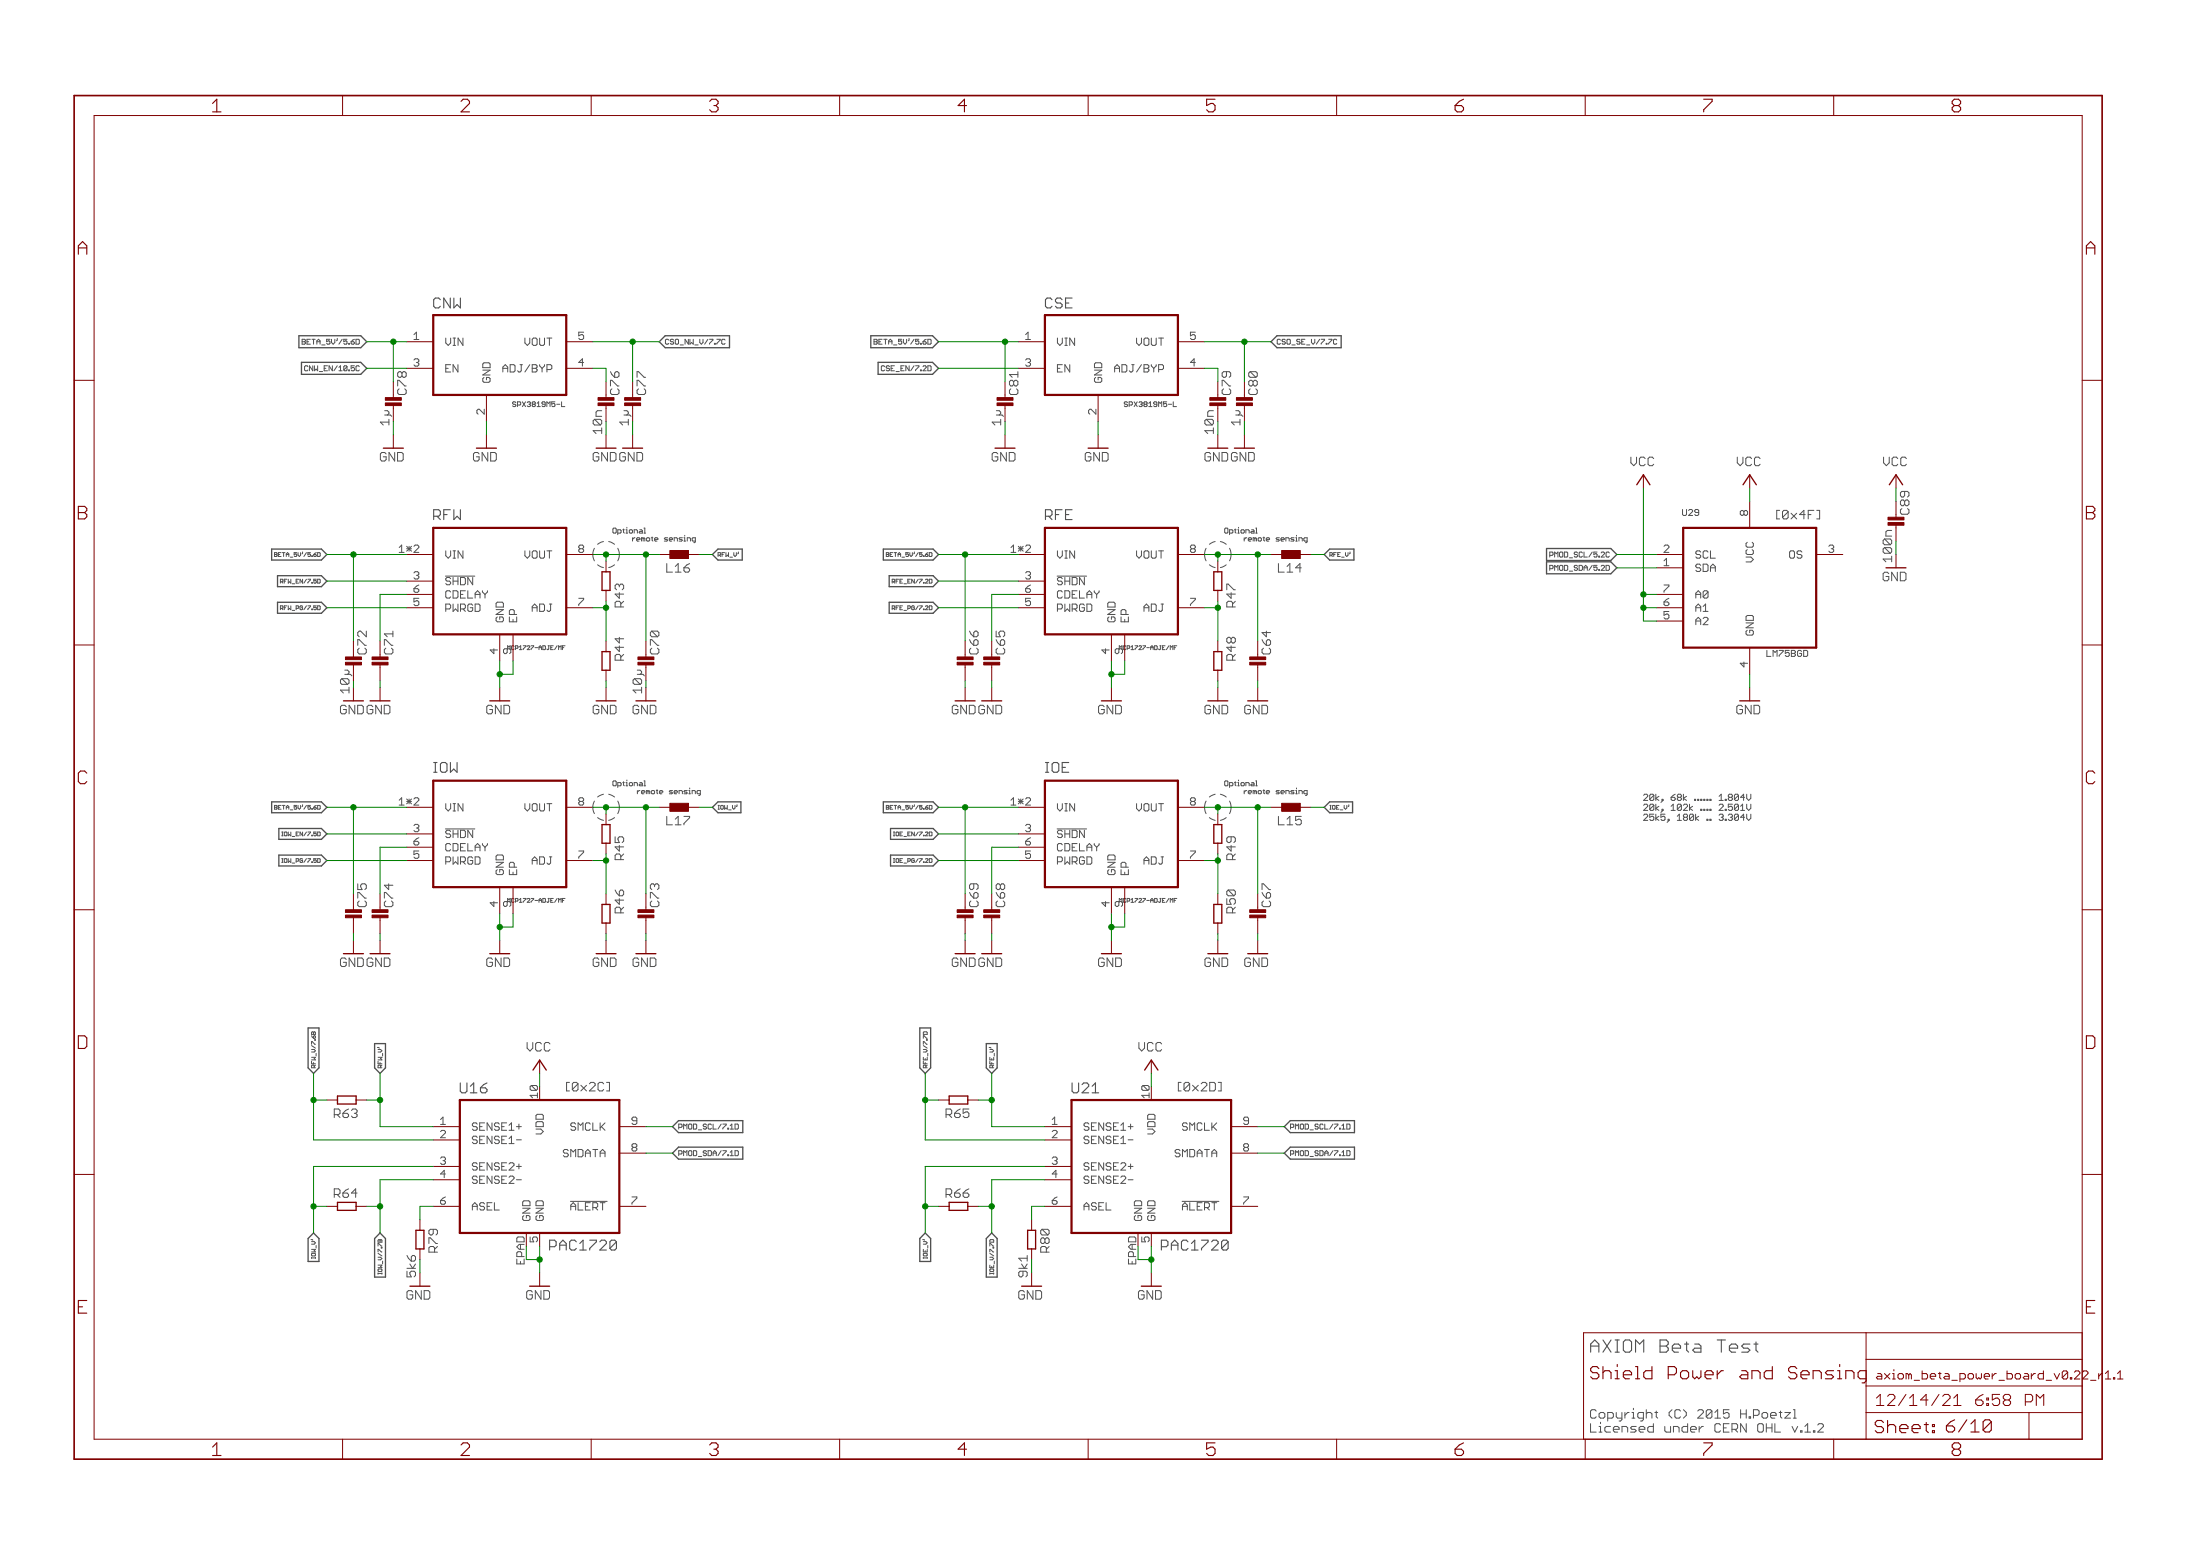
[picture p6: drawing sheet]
<svg xmlns="http://www.w3.org/2000/svg" width="420mm" height="297mm" viewBox="0 0 420 297" stroke-linecap="round" stroke-linejoin="round" font-family="sans-serif">
<g fill="none" stroke="#505050" stroke-width=".19">
<path d="M58.3 69.8l-.1 .2v.6l.1 .2M97.9 77.5l.1 .1 .5-.1M98.5 76.9l-.2-.2-.4 .2 .1 .3 .5 .1M138.3 64.8l.2 .1M138.5 65.6l-.2 .1M168.5 69.8l-.2 .2v.6l.2 .2M214.7 77.5l.2 .1h.3l.1-.1M215.3 76.9l-.1-.2h-.3l-.2 .2 .2 .3h.3l.1 .1M255.1 64.8l.2 .1M255.3 65.6l-.2 .1M85.1 110h5.6M113.5 104.7l-.3 1.2 .3 1.2"/>
<path d="M114.1 107.8l1.2 .6M115.3 103.4l-1.2 .5M116.2 103.4l1.2 .5M117.4 107.8l-1.2 .6M118 104.7l.3 1.2-.3 1.2M132.3 102.7h.5v.7l-.3 .2M132.3 103.3h.5M201.9 110h5.6M230.3 104.7l-.3 1.2 .3 1.2M231 107.8l1.1 .6M232.1 103.4l-1.1 .5M233.1 103.4l1.1 .5"/>
<path d="M234.2 107.8l-1.1 .6M234.8 104.7l.3 1.2-.3 1.2M249.2 102.7h.4v.7l-.3 .2M249.2 103.3h.4M296 106h.4M296 108.6h.4M296.4 105.4h-.4v.9M296.4 107.9h-.4v1M337.4 124.2v1.1h.8M85.1 158.2h5.6M113.5 152.9l-.3 1.2 .3 1.2M114.1 156.1l1.2 .5"/>
<path d="M115.3 151.6l-1.2 .5M116.2 151.6l1.2 .5M117.4 156.1l-1.2 .5M118 152.9l.3 1.2-.3 1.2M133.3 150.9h.5v.8l-.4 .1M133.3 151.5h.5M201.9 158.2h5.6M230.3 152.9l-.3 1.2 .3 1.2M231 156.1l1.1 .5M232.1 151.6l-1.1 .5M233.1 151.6l1.1 .5M234.2 156.1l-1.1 .5"/>
<path d="M234.8 152.9l.3 1.2-.3 1.2M249.2 150.9h.4v.8l-.3 .1M249.2 151.5h.4M313.9 151.8l.2-.2h.4l.2 .2v.2l-.8 .8h.8M313.9 153.7l.2-.2h.4l.2 .2v.2l-.8 .8h.8M313.9 155.6l.2-.2h.4l.2 .2v.2l-.8 .8h.8M315.8 151.8v.8l-.1 .2h-.4l-.2-.2M315.8 151.8l-.1-.2h-.4l-.2 .2v.8M315.8 153.7l-.1-.2h-.4l-.2 .2v.8M315.8 155.4h-.7v.6l.4-.2 .3 .2v.4l-.1 .2h-.4l-.2-.2M315.8 153.7v.8l-.1 .2h-.4l-.2-.2M315.8 151.8l-.7 .8"/>
<path d="M315.8 153.7l-.7 .8M316.2 151.6v1.2M316.2 153.5v1.2M316.2 155.4v1.2M316.8 152l-.6 .4 .6 .4M316.8 153.9l-.6 .4 .6 .4M316.8 155.8l-.6 .4 .6 .4M317.4 152.6h.2v.2h-.2zM317.4 154.5h.2v.2h-.2zM317.6 152.8l-.4 .4M317.6 154.7l-.4 .4M318 155.4h-.8v.6l.4-.2 .4 .2v.4l-.2 .2h-.4l-.2-.2"/>
<path d="M318.6 156.4h.2v.2h-.2zM318.8 156.6l-.4 .4M319.2 152.2h.5l.2 .4-.2 .2h-.3l-.2-.2zM319.2 154.7h.7M319.2 153.9l.4-.4v1.2M319.9 151.6l-.7 .6M320.3 156.6h.8M320.3 155.8l.4-.4v1.2M320.5 152.2l-.2 .2 .2 .4h.4l.2-.2-.2-.4M320.5 152.2l-.2-.2 .2-.4h.4l.2 .2-.2 .4M320.5 152.2h.4M321.1 153.7v.8l-.2 .2h-.4l-.2-.2"/>
<path d="M321.1 153.7l-.2-.2h-.4l-.2 .2v.8M321.1 153.7l-.8 .8M321.5 151.6v1.2M321.5 153.7l.2-.2h.4l.2 .2v.2l-.8 .8h.8M321.7 156l-.2-.2 .2-.4h.4l.2 .2-.2 .4M321.7 156l-.2 .2 .2 .4h.4l.2-.2-.2-.4M321.7 156h.4M322.1 152l-.6 .4 .6 .4M322.7 153.5v1.2M323.3 153.9l-.6 .4 .6 .4M323.4 155.6l-.1-.2h-.4l-.2 .2v.8M323.4 155.6v.8l-.1 .2h-.4l-.2-.2"/>
<path d="M323.4 155.6l-.7 .8M323.6 152.6h.2v.2h-.2zM323.8 155.4v1.2M324.2 152.6h.2v.2h-.2zM324.4 155.8l-.6 .4 .6 .4M324.8 152.6h.2v.2h-.2zM324.8 154.5h.2v.2h-.2zM325.4 152.6h.2v.2h-.2zM325.4 154.5h.2v.2h-.2zM326 152.6h.2v.2h-.2zM326 154.5h.2v.2h-.2zM326 156.4h.2v.2h-.2z"/>
<path d="M326.6 152.6h.2v.2h-.2zM326.6 154.5h.2v.2h-.2zM326.6 156.4h.2v.2h-.2zM328.3 152.8h.8M328.3 152l.4-.4v1.2M328.3 153.7l.2-.2h.4l.2 .2v.2l-.8 .8h.8M328.3 155.6l.2-.2h.4l.2 .2-.2 .4M328.7 156h.2M328.9 156l.2 .2-.2 .4h-.4l-.2-.2M329.5 152.6h.2v.2h-.2zM329.5 154.5h.2v.2h-.2zM329.5 156.4h.2v.2h-.2z"/>
<path d="M330.1 155.6l.2-.2h.4l.2 .2-.2 .4M330.3 152.2l-.2 .2 .2 .4h.4l.2-.2-.2-.4M330.3 152.2l-.2-.2 .2-.4h.4l.2 .2-.2 .4M330.3 152.2h.4M330.5 156h.2M330.7 156l.2 .2-.2 .4h-.4l-.2-.2M330.9 153.5h-.8v.6l.4-.2 .4 .2v.4l-.2 .2h-.4l-.2-.2M332 151.8v.8l-.2 .2h-.4l-.2-.2M332 151.8l-.2-.2h-.4l-.2 .2v.8M332 153.7l-.2-.2h-.4l-.2 .2v.8M332 155.6l-.2-.2h-.4l-.2 .2v.8M332 153.7v.8l-.2 .2h-.4l-.2-.2"/>
<path d="M332 155.6v.8l-.2 .2h-.4l-.2-.2M332 151.8l-.8 .8M332 153.7l-.8 .8M332 155.6l-.8 .8M332.4 154.7h.8M332.4 153.9l.4-.4v1.2M333.2 152.2h-.8l.6-.6v1.2M333.2 156h-.8l.6-.6v1.2M333.6 151.6v.8l.4 .4 .4-.4v-.8M333.6 153.5v.8l.4 .4 .4-.4v-.8M333.6 155.4v.8l.4 .4 .4-.4v-.8M140.9 214.6l.1 .2v.6l-.1 .1"/>
<path d="M140.9 219.7l.1 .1v.7l-.1 .1M257.7 214.6l.1 .2v.6l-.1 .1M257.7 219.7l.1 .1v.7l-.1 .1M108.9 229.3h7.1M225.8 229.3h7M347.4 271.8h.6l.2 .2v.3l-1 1.1h1"/>
</g>
<path d="M105 238h.9M105.9 236.7h-.9v1.9M221.8 238h.9M222.7 236.7h-.9v1.9" fill="none" stroke="#505050" stroke-width=".21"/>
<g fill="none" stroke="#505050" stroke-width=".25">
<path d="M57.1 64.1h11.8l1.1 1.1-1.1 1.2h-11.8zM57.6 69.2h11.3l1.1 1.1-1.1 1.2h-11.3zM125.9 65.2l1.1-1.1h12.3v2.3h-12.3zM166.3 64.1h11.8l1.1 1.1-1.1 1.2h-11.8zM167.7 69.2h10.4l1.1 1.1-1.1 1.2h-10.4zM243.9 64.1h12.2v2.3h-12.2l-1.2-1.2zM51.9 104.8h9.5l1 1.1-1 1h-9.5zM53 109.9h8.4l1 1-1 1.1h-8.4zM53 115h8.4l1 1-1 1.1h-8.4zM136.1 105.9l1-1.1h4.7v2.1h-4.7zM168.7 104.8h9.5l1 1.1-1 1h-9.5zM169.8 109.9h8.4l1 1-1 1.1h-8.4z"/>
<path d="M169.8 115h8.4l1 1-1 1.1h-8.4zM253.9 104.8h4.7v2.1h-4.7l-1-1zM295.4 104.7h12.2l1.2 1.2-1.2 1.1h-12.2zM295.4 107.3h12.2l1.2 1.1-1.2 1.1h-12.2zM51.9 153.1h9.5l1 1-1 1.1h-9.5zM53.3 158.2h8.1l1 1-1 1h-8.1zM136.1 154.1l1-1h4.4v2.1h-4.4zM168.7 153.1h9.5l1 1-1 1.1h-9.5zM170.1 158.2h8.1l1 1-1 1h-8.1zM253.9 153.1h4.4v2.1h-4.4l-1-1.1zM53.3 163.2h8.1l1 1.1-1 1h-8.1zM170.1 163.2h8.1l1 1.1-1 1h-8.1z"/>
<path d="M58.8 196.2h2.1v7.7l-1 1-1.1-1zM71.5 199.2h2.1v4.7l-1 1-1.1-1zM175.7 196.2h2v7.7l-1 1-1-1zM188.4 199.2h2v4.7l-1 1-1-1zM128.4 215.1l1.2-1.2h12.3v2.3h-12.3zM246.4 213.9h12.3v2.3h-12.3l-1.1-1.1zM59.9 235.4l1 1v4.4h-2.1v-4.4zM72.6 235.4l1 1v7.4h-2.1v-7.4zM128.4 220.1l1.2-1.1h12.3v2.3h-12.3zM176.7 235.4l1 1v4.4h-2v-4.4zM189.4 235.4l1 1v7.4h-2v-7.4zM245.3 220.1l1.1-1.1h12.3v2.3h-12.3z"/>
</g>
<g fill="none" stroke="#800000" stroke-width=".19">
<path d="M65.4 18.2v3.9M112.9 18.2v3.9M160.4 18.2v3.9M207.8 18.2v3.9M255.3 18.2v3.9M302.7 18.2v3.9M350.2 18.2v3.9M18 22.1h379.7v252.6h-379.7zM14.2 72.6h3.8M77.7 65.2h5M77.7 70.3h5M92.9 75.4v5.1"/>
<path d="M108.1 65.2h5.1M108.1 70.3h5.1M194.5 65.2h5.1M194.5 70.3h5.1M209.7 75.4v5.1M225 65.2h5M225 70.3h5M397.7 72.6h3.8M75.1 83v2.6M92.9 83v2.6M115.7 83v2.6M120.8 83v2.6"/>
<path d="M191.9 83v2.6M209.7 83v2.6M232.6 83v2.6M237.7 83v2.6M313.9 90.6v2.6M334.2 90.6v2.6M334.2 95.7v5.1M362.1 90.6v2.6M77.7 105.9h5M77.7 110.9h5M77.7 116h5M77.7 113.5h5"/>
<path d="M108.1 105.9h5.1M108.1 116h5.1M115.7 107.1v2.1M115.7 112.7v2M125.9 105.9h3M130.5 105.9h3M194.5 105.9h5.1M194.5 110.9h5.1M194.5 116h5.1M194.5 113.5h5.1M225 105.9h5M225 116h5"/>
<path d="M232.6 107.1v2.1M232.6 112.7v2M242.7 105.9h3.1M247.3 105.9h3.1M316.4 105.9h5.1M316.4 116h5.1M316.4 113.5h5.1M316.4 118.6h5.1M316.4 108.4h5.1M346.9 105.9h5M362.1 105.9v2.5M14.2 123.1h3.8"/>
<path d="M67.5 131.3v2.5M72.6 126.9v3.1M72.6 131.3v2.5M95.4 121.1v5.1M95.4 131.3v2.5M98 121.1v5.1M115.7 122.4v2M115.7 128v2M115.7 131.3v2.5M123.4 131.3v2.5M184.3 126.9v3.1M184.3 131.3v2.5"/>
<path d="M189.4 126.9v3.1M189.4 131.3v2.5M212.3 121.1v5.1M212.3 131.3v2.5M214.8 121.1v5.1M232.6 122.4v2M232.6 128v2M232.6 131.3v2.5M240.2 126.9v3.1M240.2 131.3v2.5M334.2 123.6v5.1M334.2 131.3v2.5"/>
<path d="M397.7 123.1h3.8M77.7 154.1h5M77.7 159.2h5M108.1 154.1h5.1M115.7 155.4v2M125.9 154.1h3M130.5 154.1h3M194.5 154.1h5.1M194.5 159.2h5.1M225 154.1h5M232.6 155.4v2M242.7 154.1h3.1"/>
<path d="M247.3 154.1h3.1M14.2 173.7h3.8M67.5 175.2v3M67.5 179.5v2.6M72.6 175.2v3M72.6 179.5v2.6M77.7 164.3h5M77.7 161.7h5M95.4 169.4v5M95.4 179.5v2.6M98 169.4v5M108.1 164.3h5.1"/>
<path d="M115.7 161v2M115.7 170.6v2.1M115.7 176.2v2M115.7 179.5v2.6M123.4 175.2v3M123.4 179.5v2.6M184.3 175.2v3M184.3 179.5v2.6M189.4 175.2v3M189.4 179.5v2.6M194.5 164.3h5.1M194.5 161.7h5.1"/>
<path d="M212.3 169.4v5M212.3 179.5v2.6M214.8 169.4v5M225 164.3h5M232.6 161v2M232.6 170.6v2.1M232.6 176.2v2M232.6 179.5v2.6M240.2 175.2v3M240.2 179.5v2.6M397.7 173.7h3.8M62.4 210h2.1"/>
<path d="M68 210h2M82.7 215.1h5.1M82.7 217.6h5.1M103.1 202.4v2.5M118.3 215.1h5.1M179.2 210h2.1M184.8 210h2.1M199.6 215.1h5M199.6 217.6h5M219.9 202.4v2.5M235.1 215.1h5.1M14.2 224.2h3.8"/>
<path d="M62.4 230.3h2.1M68 230.3h2M80.2 232.8v2.1M80.2 238.4v2.1M82.7 230.3h5.1M82.7 222.7h5.1M82.7 225.2h5.1M103.1 235.4v2.5M118.3 230.3h5.1M118.3 220.1h5.1M179.2 230.3h2.1M184.8 230.3h2.1"/>
<path d="M197 232.8v2.1M197 238.4v2.1M199.6 230.3h5M199.6 222.7h5M199.6 225.2h5M219.9 235.4v2.5M235.1 230.3h5.1M235.1 220.1h5.1M397.7 224.2h3.8M80.2 243v2.5M103.1 243v2.5M197 243v2.5"/>
<path d="M219.9 243v2.5M356.4 254.4v5.1h41.3M397.7 254.4h-95.3v20.3M65.4 274.7v3.9M112.9 274.7v3.9M160.4 274.7v3.9M207.8 274.7v3.9M255.3 274.7v3.9M302.7 274.7v3.9M350.2 274.7v3.9M356.4 269.7h41.3M387.5 269.7v5"/>
<path d="M397.7 264.6h-41.3v10.1"/>
</g>
<path d="M14.2 18.2h387.3v260.4h-387.3z" fill="none" stroke="#800000" stroke-width=".32"/>
<path d="M82.7 60.2h25.4v15.2h-25.4zM199.6 60.2h25.4v15.2h-25.4zM82.7 100.8h25.4v20.3h-25.4zM199.6 100.8h25.4v20.3h-25.4zM321.5 100.8h25.4v22.8h-25.4zM82.7 149h25.4v20.4h-25.4zM199.6 149h25.4v20.4h-25.4zM87.8 210h30.5v25.4h-30.5zM204.6 210h30.5v25.4h-30.5z" fill="none" stroke="#800000" stroke-width=".42"/>
<g fill="#800000" stroke="#800000" stroke-width=".19">
<path d="M114.2 76.9h3.1v.5h-3.1z"/>
<path d="M114.2 75.9h3.1v.5h-3.1z"/>
<path d="M119.3 76.9h3v.5h-3z"/>
<path d="M119.3 75.9h3v.5h-3z"/>
<path d="M73.6 76.9h3v.5h-3z"/>
<path d="M73.6 75.9h3v.5h-3z"/>
<path d="M231.1 76.9h3v.5h-3z"/>
<path d="M231.1 75.9h3v.5h-3z"/>
<path d="M236.1 76.9h3.1v.5h-3.1z"/>
<path d="M236.1 75.9h3.1v.5h-3.1z"/>
<path d="M190.4 76.9h3.1v.5h-3.1z"/>
<path d="M190.4 75.9h3.1v.5h-3.1z"/>
<path d="M121.8 126.4h3.1v.5h-3.1z"/>
<path d="M121.8 125.4h3.1v.5h-3.1z"/>
<path d="M71.1 126.4h3v.5h-3z"/>
<path d="M71.1 125.4h3v.5h-3z"/>
<path d="M66 126.4h3v.5h-3z"/>
<path d="M66 125.4h3v.5h-3z"/>
<path d="M127.9 105.1h3.6v1.5h-3.6z"/>
<path d="M121.8 174.7h3.1v.5h-3.1z"/>
<path d="M121.8 173.7h3.1v.5h-3.1z"/>
<path d="M71.1 174.7h3v.5h-3z"/>
<path d="M71.1 173.7h3v.5h-3z"/>
<path d="M66 174.7h3v.5h-3z"/>
<path d="M66 173.7h3v.5h-3z"/>
<path d="M127.9 153.4h3.6v1.5h-3.6z"/>
<path d="M238.7 126.4h3v.5h-3z"/>
<path d="M238.7 125.4h3v.5h-3z"/>
<path d="M187.9 126.4h3v.5h-3z"/>
<path d="M187.9 125.4h3v.5h-3z"/>
<path d="M182.8 126.4h3v.5h-3z"/>
<path d="M182.8 125.4h3v.5h-3z"/>
<path d="M244.8 105.1h3.5v1.5h-3.5z"/>
<path d="M238.7 174.7h3v.5h-3z"/>
<path d="M238.7 173.7h3v.5h-3z"/>
<path d="M187.9 174.7h3v.5h-3z"/>
<path d="M187.9 173.7h3v.5h-3z"/>
<path d="M182.8 174.7h3v.5h-3z"/>
<path d="M182.8 173.7h3v.5h-3z"/>
<path d="M244.8 153.4h3.5v1.5h-3.5z"/>
<path d="M360.6 99.8h3v.5h-3z"/>
<path d="M360.6 98.7h3v.6h-3z"/>
</g>
<g fill="none" stroke="#800000" stroke-width=".25">
<path d="M312.6 92.5l1.3-1.9 1.2 1.9M332.9 92.5l1.3-1.9 1.2 1.9M360.8 92.5l1.3-1.9 1.3 1.9M115 109.2h1.5v3.5h-1.5zM231.8 109.2h1.5v3.5h-1.5zM115 124.4h1.5v3.6h-1.5zM231.8 124.4h1.5v3.6h-1.5zM115 157.4h1.5v3.6h-1.5zM231.8 157.4h1.5v3.6h-1.5zM115 172.7h1.5v3.5h-1.5zM231.8 172.7h1.5v3.5h-1.5zM64.5 210.8v-1.6h3.5v1.6"/>
<path d="M101.8 204.3l1.3-1.9 1.2 1.9M181.3 210.8v-1.6h3.5v1.6M218.6 204.3l1.3-1.9 1.2 1.9M64.5 229.5v1.6h3.5v-1.6M81 234.9h-1.6v3.5h1.6M181.3 229.5v1.6h3.5v-1.6M197.8 234.9h-1.5v3.5h1.5"/>
</g>
<g fill="none" stroke="#008000" stroke-width=".19">
<path d="M70 65.2h7.7M70 70.3h7.7M75.1 65.2v7.7M113.2 65.2h12.7M113.2 70.3h2.5M120.8 65.2v7.7M179.2 65.2h15.3M179.2 70.3h15.3M191.9 65.2v7.7M230 65.2h12.7M230 70.3h2.6M237.7 65.2v7.7"/>
<path d="M75.1 80.5v2.5M92.9 80.5v2.5M120.8 80.5v2.5M191.9 80.5v2.5M209.7 80.5v2.5M237.7 80.5v2.5M313.9 93.2v25.4h2.5M334.2 93.2v2.5M62.4 105.9h15.3M62.4 116h15.3M62.4 110.9h15.3M67.5 105.9v16.5"/>
<path d="M77.7 113.5h-5.1v8.9M113.2 105.9h12.7M113.2 116h2.5M115.7 105.9v1.2M115.7 114.7v7.7M123.4 105.9v16.5M133.5 105.9h2.6M179.2 105.9h15.3M179.2 116h15.3M179.2 110.9h15.3M184.3 105.9v16.5M194.5 113.5h-5.1v8.9"/>
<path d="M230 105.9h12.7M230 116h2.6M232.6 105.9v1.2M232.6 114.7v7.7M240.2 105.9v16.5M250.4 105.9h2.5M308.8 105.9h7.6M308.8 108.4h7.6M313.9 116h2.5M313.9 113.5h2.5M72.6 130v1.3M95.4 126.2v5.1"/>
<path d="M98 126.2v2.5h-2.6M115.7 130v1.3M184.3 130v1.3M189.4 130v1.3M212.3 126.2v5.1M214.8 126.2v2.5h-2.5M232.6 130v1.3M240.2 130v1.3M334.2 128.7v2.6M62.4 154.1h15.3M62.4 159.2h15.3M67.5 154.1v16.5"/>
<path d="M113.2 154.1h12.7M115.7 154.1v1.3M123.4 154.1v16.5M133.5 154.1h2.6M179.2 154.1h15.3M179.2 159.2h15.3M184.3 154.1v16.5M230 154.1h12.7M232.6 154.1v1.3M240.2 154.1v16.5M250.4 154.1h2.5M62.4 164.3h15.3"/>
<path d="M67.5 178.2v1.3M72.6 178.2v1.3M77.7 161.7h-5.1v8.9M95.4 174.4v5.1M98 174.4v2.6h-2.6M113.2 164.3h2.5M115.7 163v7.6M115.7 178.2v1.3M123.4 178.2v1.3M179.2 164.3h15.3M184.3 178.2v1.3M189.4 178.2v1.3"/>
<path d="M194.5 161.7h-5.1v8.9M212.3 174.4v5.1M214.8 174.4v2.6h-2.5M230 164.3h2.6M232.6 163v7.6M232.6 178.2v1.3M240.2 178.2v1.3M59.9 204.9v12.7h22.8M59.9 210h2.5M70 210h2.6M72.6 204.9v10.2h10.1M103.1 204.9v2.6"/>
<path d="M123.4 215.1h5M176.7 204.9v12.7h22.9M176.7 210h2.5M186.9 210h2.5M189.4 204.9v10.2h10.2M219.9 204.9v2.6M240.2 215.1h5.1M59.9 230.3h2.5M70 230.3h2.6M82.7 222.7h-22.8v12.7M82.7 225.2h-10.1v10.2M82.7 230.3h-2.5v2.5"/>
<path d="M103.1 237.9v5.1M123.4 220.1h5M176.7 230.3h2.5M186.9 230.3h2.5M199.6 225.2h-10.2v10.2M199.6 230.3h-2.6v2.5M199.6 222.7h-22.9v12.7M219.9 237.9v5.1M240.2 220.1h5.1M100.5 240.5h2.6M217.3 240.5h2.6"/>
</g>
<g fill="#008000" stroke="#008000" stroke-width=".19">
<circle cx="120.8" cy="65.2" r=".51"/>
<circle cx="59.9" cy="210" r=".51"/>
<circle cx="72.6" cy="230.3" r=".51"/>
<circle cx="237.7" cy="65.2" r=".51"/>
<circle cx="176.7" cy="210" r=".51"/>
<circle cx="189.4" cy="230.3" r=".51"/>
<circle cx="95.4" cy="128.7" r=".51"/>
<circle cx="95.4" cy="177" r=".51"/>
<circle cx="103.1" cy="240.5" r=".51"/>
<circle cx="212.3" cy="128.7" r=".51"/>
<circle cx="212.3" cy="177" r=".51"/>
<circle cx="219.9" cy="240.5" r=".51"/>
<circle cx="75.1" cy="65.2" r=".51"/>
<circle cx="191.9" cy="65.2" r=".51"/>
<circle cx="67.5" cy="105.9" r=".51"/>
<circle cx="67.5" cy="154.1" r=".51"/>
<circle cx="184.3" cy="105.9" r=".51"/>
<circle cx="184.3" cy="154.1" r=".51"/>
<circle cx="115.7" cy="105.9" r=".51"/>
<circle cx="123.4" cy="105.9" r=".51"/>
<circle cx="115.7" cy="116" r=".51"/>
<circle cx="115.7" cy="154.1" r=".51"/>
<circle cx="123.4" cy="154.1" r=".51"/>
<circle cx="115.7" cy="164.3" r=".51"/>
<circle cx="72.6" cy="210" r=".51"/>
<circle cx="59.9" cy="230.3" r=".51"/>
<circle cx="232.6" cy="105.9" r=".51"/>
<circle cx="240.2" cy="105.9" r=".51"/>
<circle cx="232.6" cy="116" r=".51"/>
<circle cx="232.6" cy="154.1" r=".51"/>
<circle cx="240.2" cy="154.1" r=".51"/>
<circle cx="232.6" cy="164.3" r=".51"/>
<circle cx="189.4" cy="210" r=".51"/>
<circle cx="176.7" cy="230.3" r=".51"/>
<circle cx="313.9" cy="113.5" r=".51"/>
<circle cx="313.9" cy="116" r=".51"/>
</g>
<g font-size="3.7" fill="#800000">
<text x="40.5" y="21.4">1</text>
<text x="88" y="21.4">2</text>
<text x="135.5" y="21.4">3</text>
<text x="182.9" y="21.4">4</text>
<text x="230.4" y="21.4">5</text>
<text x="277.8" y="21.4">6</text>
<text x="325.3" y="21.4">7</text>
<text x="372.8" y="21.4">8</text>
<text x="14.9" y="48.6">A</text>
<text x="398.4" y="48.6">A</text>
<text x="14.9" y="99.2">B</text>
<text x="398.4" y="99.2">B</text>
<text x="14.9" y="149.7">C</text>
<text x="398.4" y="149.7">C</text>
<text x="14.9" y="200.2">D</text>
<text x="398.4" y="200.2">D</text>
<text x="14.9" y="250.8">E</text>
<text x="398.4" y="250.8">E</text>
<text x="40.5" y="277.9">1</text>
<text x="88" y="277.9">2</text>
<text x="135.5" y="277.9">3</text>
<text x="182.9" y="277.9">4</text>
<text x="230.4" y="277.9">5</text>
<text x="277.8" y="277.9">6</text>
<text x="325.3" y="277.9">7</text>
<text x="372.8" y="277.9">8</text>
</g>
<text font-size="3.6" fill="#505050" x="303.6" y="258.2">AXIOM Beta Test</text>
<g font-size="3.6" fill="#800000">
<text x="303.6" y="263.3">Shield Power and Sensing</text>
<text x="358" y="273.6">Sheet: 6/10</text>
</g>
<g font-size="3.2" fill="#800000">
<text x="358.2" y="268.4">12/14/21</text>
<text x="375.8" y="268.4">6:58 PM</text>
</g>
<g font-size="2.9" fill="#505050">
<text x="82.7" y="58.9">CNW</text>
<text x="199.5" y="58.9">CSE</text>
<text x="82.7" y="99.3">RFW</text>
<text x="199.5" y="99.3">RFE</text>
<text x="82.7" y="147.5">IOW</text>
<text x="199.5" y="147.5">IOE</text>
<text x="87.7" y="208.7">U16</text>
<text x="204.6" y="208.7">U21</text>
<text x="105.8" y="238.7">PAC1720</text>
<text x="222.6" y="238.7">PAC1720</text>
</g>
<g font-size="2.5" fill="#800000">
<text x="77.6" y="75.4" transform="rotate(-90 77.6 75.4)">C78</text>
<text x="123.3" y="75.4" transform="rotate(-90 123.3 75.4)">C77</text>
<text x="194.4" y="75.4" transform="rotate(-90 194.4 75.4)">C81</text>
<text x="240.1" y="75.4" transform="rotate(-90 240.1 75.4)">C80</text>
<text x="74.3" y="80.9" transform="rotate(-90 74.3 80.9)">1µ</text>
<text x="120" y="80.9" transform="rotate(-90 120 80.9)">1µ</text>
<text x="191.1" y="80.9" transform="rotate(-90 191.1 80.9)">1µ</text>
<text x="236.8" y="80.9" transform="rotate(-90 236.8 80.9)">1µ</text>
<text x="72.5" y="88.1">GND</text>
<text x="90.3" y="88.1">GND</text>
<text x="113.1" y="88.1">GND GND</text>
<text x="189.3" y="88.1">GND</text>
<text x="207.1" y="88.1">GND</text>
<text x="230" y="88.1">GND GND</text>
<text x="359.5" y="110.9">GND</text>
<text x="70" y="124.9" transform="rotate(-90 70 124.9)">C72</text>
<text x="75.1" y="124.9" transform="rotate(-90 75.1 124.9)">C71</text>
<text x="125.8" y="124.9" transform="rotate(-90 125.8 124.9)">C70</text>
<text x="186.8" y="124.9" transform="rotate(-90 186.8 124.9)">C66</text>
<text x="191.9" y="124.9" transform="rotate(-90 191.9 124.9)">C65</text>
<text x="242.7" y="124.9" transform="rotate(-90 242.7 124.9)">C64</text>
<text x="64.9" y="136.3">GND GND</text>
<text x="92.8" y="136.3">GND</text>
<text x="113.1" y="136.3">GND</text>
<text x="120.8" y="136.3">GND</text>
<text x="181.7" y="136.3">GND GND</text>
<text x="209.7" y="136.3">GND</text>
<text x="230" y="136.3">GND</text>
<text x="237.6" y="136.3">GND</text>
<text x="331.6" y="136.3">GND</text>
<text x="70" y="173.2" transform="rotate(-90 70 173.2)">C75</text>
<text x="75.1" y="173.2" transform="rotate(-90 75.1 173.2)">C74</text>
<text x="125.8" y="173.2" transform="rotate(-90 125.8 173.2)">C73</text>
<text x="186.8" y="173.2" transform="rotate(-90 186.8 173.2)">C69</text>
<text x="191.9" y="173.2" transform="rotate(-90 191.9 173.2)">C68</text>
<text x="242.7" y="173.2" transform="rotate(-90 242.7 173.2)">C67</text>
<text x="64.9" y="184.6">GND GND</text>
<text x="92.8" y="184.6">GND</text>
<text x="113.1" y="184.6">GND</text>
<text x="120.8" y="184.6">GND</text>
<text x="181.7" y="184.6">GND GND</text>
<text x="209.7" y="184.6">GND</text>
<text x="230" y="184.6">GND</text>
<text x="237.6" y="184.6">GND</text>
<text x="63.9" y="213.4">R63</text>
<text x="180.7" y="213.4">R65</text>
<text x="63.9" y="228.7">R64</text>
<text x="180.7" y="228.7">R66</text>
<text x="83.6" y="238.9" transform="rotate(-90 83.6 238.9)">R79</text>
<text x="200.4" y="238.9" transform="rotate(-90 200.4 238.9)">R80</text>
<text x="77.6" y="248.1">GND</text>
<text x="100.4" y="248.1">GND</text>
<text x="194.4" y="248.1">GND</text>
<text x="217.3" y="248.1">GND</text>
</g>
<g font-size="2.5" fill="#008000">
<text x="118.2" y="75.4" transform="rotate(-90 118.2 75.4)">C76</text>
<text x="235.1" y="75.4" transform="rotate(-90 235.1 75.4)">C79</text>
<text x="114.9" y="82.4" transform="rotate(-90 114.9 82.4)">10n</text>
<text x="231.8" y="82.4" transform="rotate(-90 231.8 82.4)">10n</text>
<text x="364.6" y="98.2" transform="rotate(-90 364.6 98.2)">C89</text>
<text x="361.3" y="106.8" transform="rotate(-90 361.3 106.8)">100n</text>
<text x="66.7" y="132" transform="rotate(-90 66.7 132)">10µ</text>
<text x="122.5" y="132" transform="rotate(-90 122.5 132)">10µ</text>
<text x="79.4" y="243.7" transform="rotate(-90 79.4 243.7)">5k6</text>
<text x="196.2" y="243.7" transform="rotate(-90 196.2 243.7)">9k1</text>
</g>
<g font-size="2.5" fill="#505050">
<text x="311.5" y="89">VCC</text>
<text x="331.9" y="89">VCC</text>
<text x="359.8" y="89">VCC</text>
<text x="339.2" y="99.1">[0x4F]</text>
<text x="127.4" y="109.3">L16</text>
<text x="244.2" y="109.3">L14</text>
<text x="119.1" y="115.7" transform="rotate(-90 119.1 115.7)">R43</text>
<text x="235.9" y="115.7" transform="rotate(-90 235.9 115.7)">R47</text>
<text x="119.1" y="125.9" transform="rotate(-90 119.1 125.9)">R44</text>
<text x="235.9" y="125.9" transform="rotate(-90 235.9 125.9)">R48</text>
<text x="127.4" y="157.5">L17</text>
<text x="244.2" y="157.5">L15</text>
<text x="119.1" y="164" transform="rotate(-90 119.1 164)">R45</text>
<text x="235.9" y="164" transform="rotate(-90 235.9 164)">R49</text>
<text x="119.1" y="174.1" transform="rotate(-90 119.1 174.1)">R46</text>
<text x="235.9" y="174.1" transform="rotate(-90 235.9 174.1)">R50</text>
<text x="100.7" y="200.7">VCC</text>
<text x="217.6" y="200.7">VCC</text>
<text x="108.1" y="208.3">[0x2C]</text>
<text x="224.9" y="208.3">[0x2D]</text>
<text x="303.6" y="270.8">Copyright (C) 2015 H.Poetzl</text>
<text x="303.6" y="273.5">Licensed under CERN OHL v.1.2</text>
</g>
<g font-size="2.3" fill="#800000">
<text x="358.2" y="263.3">axiom_beta_power_board_v0.22</text>
<text x="397.9" y="263.3">_r1.1</text>
</g>
<g font-size="2.1" fill="#505050">
<text x="79" y="64.9">1</text>
<text x="85" y="66">VIN</text>
<text x="100.6" y="66">VOUT</text>
<text x="110.4" y="64.9">5</text>
<text x="195.9" y="64.9">1</text>
<text x="201.8" y="66">VIN</text>
<text x="217.4" y="66">VOUT</text>
<text x="227.2" y="64.9">5</text>
<text x="79" y="70">3</text>
<text x="85" y="71.1">EN</text>
<text x="96.7" y="71.1">ADJ/BYP</text>
<text x="110.4" y="70">4</text>
<text x="195.9" y="70">3</text>
<text x="201.8" y="71.1">EN</text>
<text x="213.5" y="71.1">ADJ/BYP</text>
<text x="227.2" y="70">4</text>
<text x="93.6" y="73.1" transform="rotate(-90 93.6 73.1)">GND</text>
<text x="210.4" y="73.1" transform="rotate(-90 210.4 73.1)">GND</text>
<text x="92.5" y="79" transform="rotate(-90 92.5 79)">2</text>
<text x="209.3" y="79" transform="rotate(-90 209.3 79)">2</text>
<text x="333.8" y="98.4" transform="rotate(-90 333.8 98.4)">8</text>
<text x="76.5" y="105.5">1*2</text>
<text x="85" y="106.6">VIN</text>
<text x="100.6" y="106.6">VOUT</text>
<text x="110.4" y="105.5">8</text>
<text x="193.3" y="105.5">1*2</text>
<text x="201.8" y="106.6">VIN</text>
<text x="217.4" y="106.6">VOUT</text>
<text x="227.2" y="105.5">8</text>
<text x="317.8" y="105.5">2</text>
<text x="323.7" y="106.6">SCL</text>
<text x="334.9" y="107" transform="rotate(-90 334.9 107)">VCC</text>
<text x="341.9" y="106.6">OS</text>
<text x="349.1" y="105.5">3</text>
<text x="79" y="110.6">3</text>
<text x="79" y="113.1">6</text>
<text x="85" y="111.7">SHDN</text>
<text x="195.9" y="110.6">3</text>
<text x="195.9" y="113.1">6</text>
<text x="201.8" y="111.7">SHDN</text>
<text x="317.8" y="113.1">7</text>
<text x="317.8" y="108">1</text>
<text x="323.7" y="109.2">SDA</text>
<text x="79" y="115.7">5</text>
<text x="85" y="116.8">PWRGD</text>
<text x="85" y="114.2">CDELAY</text>
<text x="96.1" y="118.8" transform="rotate(-90 96.1 118.8)">GND</text>
<text x="98.7" y="118.8" transform="rotate(-90 98.7 118.8)">EP</text>
<text x="101.9" y="116.8">ADJ</text>
<text x="110.4" y="115.7">7</text>
<text x="195.9" y="115.7">5</text>
<text x="201.8" y="116.8">PWRGD</text>
<text x="201.8" y="114.2">CDELAY</text>
<text x="213" y="118.8" transform="rotate(-90 213 118.8)">GND</text>
<text x="215.5" y="118.8" transform="rotate(-90 215.5 118.8)">EP</text>
<text x="218.7" y="116.8">ADJ</text>
<text x="227.2" y="115.7">7</text>
<text x="317.8" y="115.7">6</text>
<text x="317.8" y="118.2">5</text>
<text x="323.7" y="114.2">A0</text>
<text x="323.7" y="116.8">A1</text>
<text x="323.7" y="119.3">A2</text>
<text x="95" y="124.7" transform="rotate(-90 95 124.7)">4</text>
<text x="97.6" y="124.7" transform="rotate(-90 97.6 124.7)">9</text>
<text x="211.8" y="124.7" transform="rotate(-90 211.8 124.7)">4</text>
<text x="214.4" y="124.7" transform="rotate(-90 214.4 124.7)">9</text>
<text x="334.9" y="121.3" transform="rotate(-90 334.9 121.3)">GND</text>
<text x="333.8" y="127.3" transform="rotate(-90 333.8 127.3)">4</text>
<text x="76.5" y="153.8">1*2</text>
<text x="85" y="154.9">VIN</text>
<text x="100.6" y="154.9">VOUT</text>
<text x="110.4" y="153.8">8</text>
<text x="193.3" y="153.8">1*2</text>
<text x="201.8" y="154.9">VIN</text>
<text x="217.4" y="154.9">VOUT</text>
<text x="227.2" y="153.8">8</text>
<text x="79" y="158.8">3</text>
<text x="79" y="161.4">6</text>
<text x="85" y="160">SHDN</text>
<text x="195.9" y="158.8">3</text>
<text x="195.9" y="161.4">6</text>
<text x="201.8" y="160">SHDN</text>
<text x="79" y="163.9">5</text>
<text x="85" y="165">PWRGD</text>
<text x="85" y="162.5">CDELAY</text>
<text x="96.1" y="167" transform="rotate(-90 96.1 167)">GND</text>
<text x="98.7" y="167" transform="rotate(-90 98.7 167)">EP</text>
<text x="101.9" y="165">ADJ</text>
<text x="110.4" y="163.9">7</text>
<text x="195.9" y="163.9">5</text>
<text x="201.8" y="165">PWRGD</text>
<text x="201.8" y="162.5">CDELAY</text>
<text x="213" y="167" transform="rotate(-90 213 167)">GND</text>
<text x="215.5" y="167" transform="rotate(-90 215.5 167)">EP</text>
<text x="218.7" y="165">ADJ</text>
<text x="227.2" y="163.9">7</text>
<text x="95" y="173" transform="rotate(-90 95 173)">4</text>
<text x="97.6" y="173" transform="rotate(-90 97.6 173)">9</text>
<text x="211.8" y="173" transform="rotate(-90 211.8 173)">4</text>
<text x="214.4" y="173" transform="rotate(-90 214.4 173)">9</text>
<text x="84.1" y="214.7">1</text>
<text x="90.1" y="215.8">SENSE1+</text>
<text x="109.4" y="215.8">SMCLK</text>
<text x="120.6" y="214.7">9</text>
<text x="201" y="214.7">1</text>
<text x="206.9" y="215.8">SENSE1+</text>
<text x="226.3" y="215.8">SMCLK</text>
<text x="237.4" y="214.7">9</text>
<text x="84.1" y="217.2">2</text>
<text x="90.1" y="218.4">SENSE1-</text>
<text x="103.8" y="216.2" transform="rotate(-90 103.8 216.2)">VDD</text>
<text x="108.1" y="220.9">SMDATA</text>
<text x="120.6" y="219.8">8</text>
<text x="201" y="217.2">2</text>
<text x="206.9" y="218.4">SENSE1-</text>
<text x="220.6" y="216.2" transform="rotate(-90 220.6 216.2)">VDD</text>
<text x="225" y="220.9">SMDATA</text>
<text x="237.4" y="219.8">8</text>
<text x="84.1" y="222.3">3</text>
<text x="84.1" y="224.9">4</text>
<text x="90.1" y="223.4">SENSE2+</text>
<text x="90.1" y="226">SENSE2-</text>
<text x="201" y="222.3">3</text>
<text x="201" y="224.9">4</text>
<text x="206.9" y="223.4">SENSE2+</text>
<text x="206.9" y="226">SENSE2-</text>
<text x="84.1" y="229.9">6</text>
<text x="90.1" y="231.1">ASEL</text>
<text x="101.2" y="233" transform="rotate(-90 101.2 233)">GND</text>
<text x="103.8" y="233" transform="rotate(-90 103.8 233)">GND</text>
<text x="109.4" y="231.1">ALERT</text>
<text x="120.6" y="229.9">7</text>
<text x="201" y="229.9">6</text>
<text x="206.9" y="231.1">ASEL</text>
<text x="218" y="233" transform="rotate(-90 218 233)">GND</text>
<text x="220.6" y="233" transform="rotate(-90 220.6 233)">GND</text>
<text x="226.3" y="231.1">ALERT</text>
<text x="237.4" y="229.9">7</text>
<text x="102.6" y="237" transform="rotate(-90 102.6 237)">5</text>
<text x="219.5" y="237" transform="rotate(-90 219.5 237)">5</text>
</g>
<g font-size="2.1" fill="#800000">
<text x="102.6" y="209.6" transform="rotate(-90 102.6 209.6)">10</text>
<text x="219.5" y="209.6" transform="rotate(-90 219.5 209.6)">10</text>
</g>
<g font-size="2.1" fill="#008000">
<text x="100.1" y="240.9" transform="rotate(-90 100.1 240.9)">EPAD</text>
<text x="216.9" y="240.9" transform="rotate(-90 216.9 240.9)">EPAD</text>
</g>
<g font-size="1.8" fill="#505050">
<text x="321.2" y="98.5">U29</text>
<text x="338" y="125.4">LM75BGD</text>
</g>
<g font-size="1.4" fill="#505050">
<text x="57.8" y="65.7">BETA_5V'/5.6D</text>
<text x="127" y="65.7">CSO_NW_V/7.7C</text>
<text x="167" y="65.7">BETA_5V'/5.6D</text>
<text x="243.8" y="65.7">CSO_SE_V/7.7C</text>
<text x="58.7" y="70.8">CNW_EN/10.5C</text>
<text x="168.7" y="70.8">CSE_EN/7.2D</text>
<text x="98.8" y="77.7">SPX3819M5-L</text>
<text x="215.6" y="77.7">SPX3819M5-L</text>
<text x="117" y="101.8">Optional</text>
<text x="233.8" y="101.8">Optional</text>
<text x="120.3" y="103.3">remote sensing</text>
<text x="237.2" y="103.3">remote sensing</text>
<text x="296.6" y="106.4">PMOD_SCL/5.2C</text>
<text x="296.6" y="108.9">PMOD_SDA/5.2D</text>
<text x="117" y="150.1">Optional</text>
<text x="121.2" y="151.6">remote sensing</text>
<text x="233.8" y="150.1">Optional</text>
<text x="237.2" y="151.6">remote sensing</text>
<text x="129.5" y="215.6">PMOD_SCL/7.1D</text>
<text x="246.4" y="215.6">PMOD_SCL/7.1D</text>
<text x="129.5" y="220.7">PMOD_SDA/7.1D</text>
<text x="246.4" y="220.7">PMOD_SDA/7.1D</text>
</g>
<g font-size="1.1" fill="#505050">
<text x="52.2" y="106.3">BETA_5V'/5.6D</text>
<text x="137" y="106.3">RFW_V'</text>
<text x="169.1" y="106.3">BETA_5V'/5.6D</text>
<text x="253.9" y="106.3">RFE_V'</text>
<text x="53.6" y="111.3">RFW_EN/7.5D</text>
<text x="170.5" y="111.3">RFE_EN/7.2D</text>
<text x="53.6" y="116.4">RFW_PG/7.5D</text>
<text x="170.5" y="116.4">RFE_PG/7.2D</text>
<text x="97.6" y="124">M</text>
<text x="98.3" y="124">CP1727-ADJE/MF</text>
<text x="214.4" y="124">M</text>
<text x="215.1" y="124">CP1727-ADJE/MF</text>
<text x="52.2" y="154.5">BETA_5V'/5.6D</text>
<text x="137" y="154.5">IOW_V'</text>
<text x="169.1" y="154.5">BETA_5V'/5.6D</text>
<text x="253.9" y="154.5">IOE_V'</text>
<text x="53.6" y="159.6">IOW_EN/7.5D</text>
<text x="170.5" y="159.6">IOE_EN/7.2D</text>
<text x="53.6" y="164.7">IOW_PG/7.5D</text>
<text x="170.5" y="164.7">IOE_PG/7.2D</text>
<text x="97.6" y="172.3">M</text>
<text x="98.3" y="172.3">CP1727-ADJE/MF</text>
<text x="214.4" y="172.3">M</text>
<text x="215.1" y="172.3">CP1727-ADJE/MF</text>
<text x="60.2" y="203.9" transform="rotate(-90 60.2 203.9)">RFW_V/7.6B</text>
<text x="72.9" y="203.9" transform="rotate(-90 72.9 203.9)">RFW_V'</text>
<text x="177" y="203.9" transform="rotate(-90 177 203.9)">RFE_V/7.7D</text>
<text x="189.7" y="203.9" transform="rotate(-90 189.7 203.9)">RFE_V'</text>
<text x="60.2" y="240.6" transform="rotate(-90 60.2 240.6)">IOW_V'</text>
<text x="72.9" y="243.4" transform="rotate(-90 72.9 243.4)">IOW_V/7.7B</text>
<text x="177" y="240.6" transform="rotate(-90 177 240.6)">IOE_V'</text>
<text x="189.7" y="243.4" transform="rotate(-90 189.7 243.4)">IOE_V/7.7D</text>
</g>
</svg>
